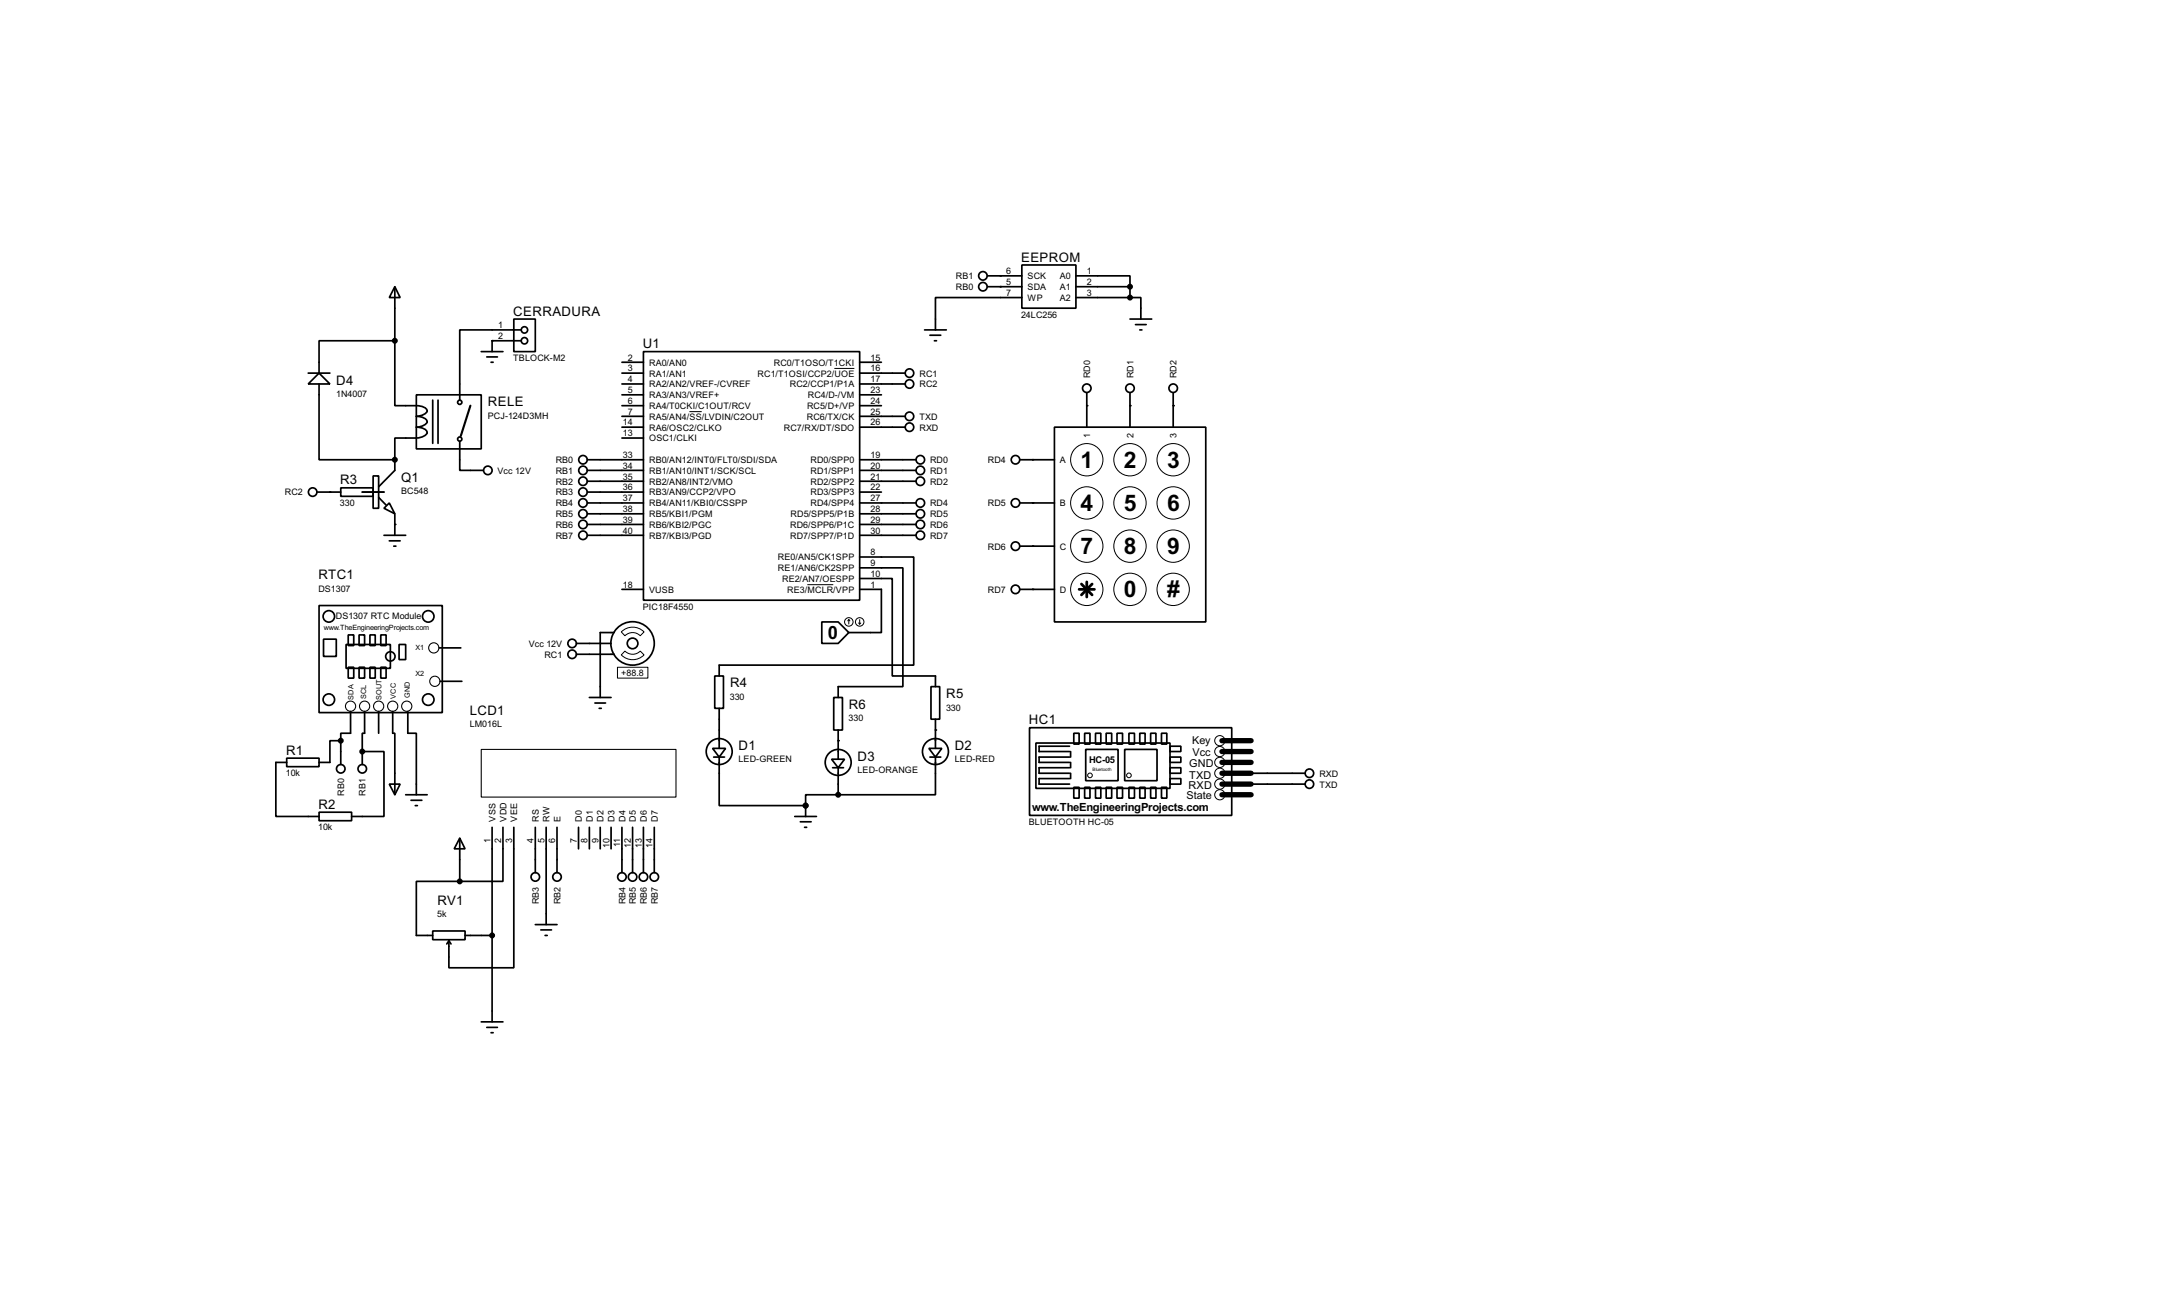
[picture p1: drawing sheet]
<svg xmlns="http://www.w3.org/2000/svg" width="510mm" height="307mm" viewBox="0 0 510 307" stroke-linecap="round" stroke-linejoin="round" font-family="sans-serif">
<g fill="none" stroke="#000" stroke-width=".4">
<path d="M92.8 67.4l1.2 2.5h-2.5zM92.8 67.4v12.7M120.7 75h5.1v7.6h-5.1zM122.5 77.5h-14.5v16.5M217.2 77.5h5.1M218.5 78.8h2.5M232 67.4h8.1M232 64.8h8.1M240.1 62.3h12.7v10.1h-12.7zM240.1 69.9h-20.3v7.6M252.8 64.8h12.7v2.6M252.8 69.9h12.7"/>
<path d="M252.8 67.4h12.7M265.5 69.9h2.5v5.1M265.5 67.4v2.5M265.5 75h5.1M266.8 76.3h2.5M267.8 77.5h.5M72.4 87.7h5.1M75 87.7l2.5 2.5h-5.1zM75 90.2v17.8h17.8M92.8 80.1v15.2h2.5a8.6 8.6 0 0 1 4.3 .3 .87 .87 0 0 1 .7 1.2 3.2 3.2 0 0 1-2.5 1 2.33 2.33 0 0 1 2.6 1.3 2.68 2.68 0 0 1-2.6 1.3 2.27 2.27 0 0 1 2.6 1.3 2.68 2.68 0 0 1-2.6 1.2h-5v5.1M92.8 80.1h-17.8v7.6M97.8 92.8h15.3v12.7h-15.3z"/>
<path d="M101.7 94v10.2M102.9 94v10.2M113.1 82.6h5.1M114.4 83.9h2.5M115.4 85.1h.5M122.5 80.1h-6.9v2.5M146.1 90.2h5.1M146.1 97.8h5.1M146.1 87.7h5.1M146.1 95.3h5.1M146.1 85.1h5.1M146.1 92.8h5.1"/>
<path d="M151.2 82.6h50.8v58.4h-50.8zM202 90.2h10.7M202 97.8h10.7M202 87.7h10.7M202 95.3h5.1M202 85.1h5.1M202 92.8h5.1M219.5 80.1h.5M255.3 92.3v8.1M265.5 92.3v8.1M275.6 92.3v8.1M74.5 115.6h5.6"/>
<path d="M80.1 114.6h7.6v2h-7.6zM85.1 115.6h5.1M87.7 111.8h1.3v7.6h-1.3zM89 116.9l1.7 1.8M90.2 119.4l1.3-1.2 1.3 2.5zM92.8 108v2.5l-3.8 3.9M108 103.7v6.8h5.6M138 115.6h13.2M138 108h13.2M138 110.5h13.2M138 113.1h13.2M138 118.2h13.2"/>
<path d="M146.1 100.4h5.1M146.1 102.9h5.1M202 115.6h5.1M202 108h13.2M202 110.5h13.2M202 113.1h13.2M202 118.2h13.2M202 100.4h10.7M239.6 108h8.1M239.6 118.2h8.1M247.7 100.4h35.6v45.7h-35.6zM90.2 125.8h5.1"/>
<path d="M91.5 127.1h2.5M92.5 128.3h.5M92.8 120.7v5.1M138 120.7h13.2M138 123.2h13.2M138 125.8h13.2M146.1 138.5h5.1M202 138.5h5.1v10.1h-7.7M202 130.9h12.7v25.4h-45.7v2.5M202 135.9h7.6v22.9h10.2v2.5M202 133.4h10.1v27.9h-15.2v2.6M202 120.7h13.2"/>
<path d="M202 123.2h13.2M202 125.8h13.2M239.6 128.3h8.1M239.6 138.5h8.1M75 142.3h28.9v25.1h-28.9zM76 150.2h3v4h-3zM81.3 151.4h10.4v5.6h-10.4zM81.8 156.8h1.3v2.5h-1.3zM81.8 149.2h1.3v2.5h-1.3zM84.4 156.8h1.3v2.5h-1.3zM84.4 149.2h1.3v2.5h-1.3zM86.9 156.8h1.3v2.5h-1.3z"/>
<path d="M86.9 149.2h1.3v2.5h-1.3zM89.5 156.8h1.2v2.5h-1.2zM89.5 149.2h1.2v2.5h-1.2zM93.8 151.4h1.5v3.6h-1.5zM103.2 152.2h5.1M135.4 151.2h8.2M135.4 153.7h8.9M144.3 148.6h-3.3v15.3M167.9 158.8h2.1v7.6h-2.1zM193.1 146.1h3.8l2.5 2.5-2.5 2.6h-3.8zM67.4 178.1h7.6v2h-7.6zM67.4 179.1h-2.6v12.7h10.2"/>
<path d="M80.1 174h-2.6v5.1h-2.5M80.1 174v5.6M82.4 167.2v5.1h-2.3v1.7M85.1 176.6h5.1v15.2h-7.6M85.1 176.6v3M85.7 167.2v5.1h-.6v4.3M89 167.2v5.1M92.3 167.2v5.1h.5v14.4M95.8 167.2v5.1h2v14.4M103.4 160.1h5.1M138.5 163.9h5.1M139.8 165.2h2.5"/>
<path d="M140.8 166.4h.5M167.4 175.8h3.1l-1.5 2.1zM167.7 177.9h2.5M169 177.9v11.4h20.3M169 166.4v9.4M195.4 178.4h3l-1.5 2zM195.9 163.9h2v7.6h-2zM196.9 171.5v6.9M218.2 175.8h3.1l-1.5 2.1zM218.5 177.9h2.5M218.7 161.3h2.1v7.7h-2.1zM219.8 177.9v8.8h-22.9"/>
<path d="M219.8 169v6.8M241.9 171h47.5v20.6h-47.5zM243.4 174.6h31.5v10.6h-31.5zM251.3 177.9h-7.2v1.2h7.2M251.3 175.3h-7.2v1.3h7.2M251.5 176.6v1.3M251.5 179.1v1.3M252.3 172.3h1.2v2.5h-1.2zM254.8 172.3h1.3v2.5h-1.3zM255.1 176.1h7.6v7.3h-7.6zM257.4 172.3h1.2v2.5h-1.2zM259.9 172.3h1.3v2.5h-1.3z"/>
<path d="M262.4 172.3h1.3v2.5h-1.3zM264.2 176.1h7.6v7.3h-7.6zM265.2 172.3h1.3v2.5h-1.3zM267.8 172.3h1.2v2.5h-1.2zM270.3 172.3h1.3v2.5h-1.3zM272.9 172.3h1.2v2.5h-1.2zM274.9 175.3h2.5v1.3h-2.5zM274.9 177.9h2.5v1.2h-2.5zM75 190.8h7.6v2h-7.6zM91.5 184.2h2.5l-1.2 2.5zM95.3 186.7h5.1M96.6 188h2.5"/>
<path d="M97.6 189.3h.5M108 196.9l1.3 2.5h-2.6zM108 196.9v10.2M115.6 194.4v45.7M118.2 194.4v12.7h-10.2M120.7 194.4v33h-15.2v-6.4M125.8 194.4v10.6M128.3 194.4v22.8M130.9 194.4v10.6M135.9 194.4v5M138.5 194.4v5M141 194.4v5"/>
<path d="M143.6 194.4v5M146.1 194.4v10.6M148.6 194.4v10.6M151.2 194.4v10.6M153.7 194.4v10.6M186.7 191.8h5.1M188 193.1h2.6M189 194.4h.5M189.3 189.3v2.5M195.6 180.4h2.6M196.9 186.7h-7.6v2.6M196.9 180.4v6.3"/>
<path d="M251.3 180.4h-7.2v1.3h7.2M251.3 182.9h-7.2v1.3h7.2M251.5 181.7v1.2M252.3 185h1.2v2.5h-1.2zM254.8 185h1.3v2.5h-1.3zM257.4 185h1.2v2.5h-1.2zM259.9 185h1.3v2.5h-1.3zM262.4 185h1.3v2.5h-1.3zM265.2 185h1.3v2.5h-1.3zM267.8 185h1.2v2.5h-1.2zM270.3 185h1.3v2.5h-1.3zM272.9 185h1.2v2.5h-1.2z"/>
<path d="M274.9 180.4h2.5v1.3h-2.5zM274.9 182.9h2.5v1.3h-2.5zM292.7 181.7h13.9M292.7 184.2h13.9M101.7 218.7h7.6v2.1h-7.6zM108 207.1h-10.2v12.7h3.9M109.3 219.8h6.3M125.8 217.2h5.1M127.1 218.5h2.5M128.1 219.8h.5M105.5 221l-.5 .8M105.5 221l.5 .8"/>
<path d="M113.1 240.1h5.1M114.4 241.4h2.5M115.4 242.6h.5"/>
<circle cx="123.2" cy="77.5" r=".75"/>
<circle cx="230.9" cy="67.4" r="1"/>
<circle cx="230.9" cy="64.8" r="1"/>
<circle cx="108" cy="94.5" r=".5"/>
<circle cx="123.2" cy="80.1" r=".75"/>
<circle cx="213.6" cy="90.2" r="1"/>
<circle cx="213.6" cy="87.7" r="1"/>
<circle cx="213.6" cy="97.8" r="1"/>
<circle cx="255.3" cy="91.2" r="1"/>
<circle cx="265.4" cy="91.2" r="1"/>
<circle cx="275.6" cy="91.2" r="1"/>
<circle cx="73.4" cy="115.6" r="1"/>
<circle cx="108" cy="103.2" r=".5"/>
<circle cx="114.6" cy="110.5" r="1"/>
<circle cx="136.9" cy="118.2" r="1"/>
<circle cx="136.9" cy="113.1" r="1"/>
<circle cx="136.9" cy="115.6" r="1"/>
<circle cx="136.9" cy="108" r="1"/>
<circle cx="136.9" cy="110.5" r="1"/>
<circle cx="213.6" cy="100.4" r="1"/>
<circle cx="216.2" cy="113.1" r="1"/>
<circle cx="216.2" cy="108" r="1"/>
<circle cx="216.2" cy="118.2" r="1"/>
<circle cx="216.2" cy="110.5" r="1"/>
<circle cx="238.5" cy="108" r="1"/>
<circle cx="238.5" cy="118.2" r="1"/>
<circle cx="136.9" cy="125.8" r="1"/>
<circle cx="136.9" cy="120.7" r="1"/>
<circle cx="136.9" cy="123.2" r="1"/>
<circle cx="216.2" cy="125.8" r="1"/>
<circle cx="216.2" cy="123.2" r="1"/>
<circle cx="216.2" cy="120.7" r="1"/>
<circle cx="238.5" cy="128.3" r="1"/>
<circle cx="238.5" cy="138.5" r="1"/>
<circle cx="77.2" cy="144.8" r="1.35"/>
<circle cx="91.7" cy="154.2" r="1.1"/>
<circle cx="100.6" cy="144.8" r="1.35"/>
<circle cx="134.4" cy="153.7" r="1"/>
<circle cx="134.4" cy="151.2" r="1"/>
<circle cx="148.6" cy="151.2" r="5.1"/>
<circle cx="148.6" cy="151.2" r="1.25"/>
<circle cx="77.2" cy="164.4" r="1.35"/>
<circle cx="100.6" cy="164.4" r="1.35"/>
<circle cx="168.9" cy="176.6" r="3.1"/>
<circle cx="196.9" cy="179.1" r="3.1"/>
<circle cx="219.7" cy="176.6" r="3.1"/>
<circle cx="80" cy="180.6" r="1"/>
<circle cx="85.1" cy="180.6" r="1"/>
<circle cx="307.6" cy="181.7" r="1"/>
<circle cx="307.6" cy="184.2" r="1"/>
<circle cx="125.7" cy="206" r="1"/>
<circle cx="130.8" cy="206" r="1"/>
<circle cx="146.1" cy="206" r="1"/>
<circle cx="148.6" cy="206" r="1"/>
<circle cx="151.1" cy="206" r="1"/>
<circle cx="153.7" cy="206" r="1"/>
</g>
<g fill="#000">
<circle cx="235" cy="64.8" r=".2"/>
<circle cx="235" cy="67.4" r=".2"/>
<circle cx="115.6" cy="80.1" r=".2"/>
<circle cx="255.3" cy="95.3" r=".2"/>
<circle cx="265.5" cy="95.3" r=".2"/>
<circle cx="275.6" cy="95.3" r=".2"/>
<circle cx="77.5" cy="115.6" r=".2"/>
<circle cx="92.8" cy="108" r=".2"/>
<circle cx="242.6" cy="118.2" r=".2"/>
<circle cx="242.6" cy="108" r=".2"/>
<circle cx="92.8" cy="123.2" r=".2"/>
<circle cx="242.6" cy="128.3" r=".2"/>
<circle cx="242.6" cy="138.5" r=".2"/>
<circle cx="85.1" cy="176.6" r=".2"/>
<circle cx="196.9" cy="174" r=".2"/>
<circle cx="219.8" cy="171.5" r=".2"/>
<circle cx="189.3" cy="189.3" r=".2"/>
</g>
<g fill="none" stroke="#000" stroke-width=".25">
<path d="M113.1 176.1h45.7v11.2h-45.7z"/>
<circle cx="101.9" cy="152.2" r="1.2"/>
<circle cx="82.3" cy="165.9" r="1.2"/>
<circle cx="85.6" cy="165.9" r="1.2"/>
<circle cx="88.9" cy="165.9" r="1.2"/>
<circle cx="92.2" cy="165.9" r="1.2"/>
<circle cx="95.5" cy="165.9" r="1.2"/>
<circle cx="102.1" cy="160.1" r="1.2"/>
</g>
<g fill="none" stroke="#000" stroke-width=".23">
<path d="M162 96.7h2.9M196 86.6h4.7M189.7 137.4h6.1M145.1 156.8h7.1v2.5h-7.1zM146 148.5a3.7 3.7 0 0 1 5.3 0l-.9 .9a2.53 2.53 0 0 0-3.6 0zM146.8 153a2.54 2.54 0 0 0 3.6 0l.9 .9a3.7 3.7 0 0 1-5.3 0zM199.4 145.6l-.2 .3M199.4 145.6l.3 .3M199.4 145.6v1M201.7 146.4l.3 .2M202 145.6v1M202.2 146.4l-.2 .2"/>
<circle cx="255.3" cy="108" r="3.8"/>
<circle cx="255.3" cy="118.2" r="3.8"/>
<circle cx="265.4" cy="118.2" r="3.8"/>
<circle cx="265.4" cy="108" r="3.8"/>
<circle cx="275.6" cy="118.2" r="3.8"/>
<circle cx="275.6" cy="108" r="3.8"/>
<circle cx="255.3" cy="128.3" r="3.8"/>
<circle cx="255.3" cy="138.5" r="3.8"/>
<circle cx="265.4" cy="138.5" r="3.8"/>
<circle cx="265.4" cy="128.3" r="3.8"/>
<circle cx="275.6" cy="128.3" r="3.8"/>
<circle cx="275.6" cy="138.5" r="3.8"/>
<circle cx="199.4" cy="146.1" r="1"/>
<circle cx="201.9" cy="146.1" r="1"/>
<circle cx="286.5" cy="174" r="1.2"/>
<circle cx="286.5" cy="179.1" r="1.2"/>
<circle cx="286.5" cy="176.6" r="1.2"/>
<circle cx="256" cy="182.2" r=".55"/>
<circle cx="265.2" cy="182.2" r=".55"/>
<circle cx="286.5" cy="186.7" r="1.2"/>
<circle cx="286.5" cy="181.7" r="1.2"/>
<circle cx="286.5" cy="184.2" r="1.2"/>
</g>
<g fill="#000" stroke="#000" stroke-width=".4">
<circle cx="265.4" cy="69.9" r=".5"/>
<circle cx="265.4" cy="67.4" r=".5"/>
<circle cx="92.7" cy="80.1" r=".5"/>
<circle cx="92.7" cy="108" r=".5"/>
<circle cx="80" cy="174" r=".5"/>
<circle cx="85.1" cy="176.6" r=".5"/>
<circle cx="189.2" cy="189.3" r=".5"/>
<circle cx="196.9" cy="186.7" r=".5"/>
<circle cx="108" cy="207.1" r=".5"/>
<circle cx="115.6" cy="219.8" r=".5"/>
</g>
<path d="M253.5 138.5h3.6M254.1 137.2l2.5 2.6M255.3 136.7v3.6M256.6 137.2l-2.5 2.6" fill="none" stroke="#000" stroke-width=".65"/>
<path d="M110.5 95.3l-2.2 7.1" fill="none" stroke="#000" stroke-width=".5"/>
<path d="M287.1 174h6.8M287.1 176.6h6.8M287.1 179.1h6.8M287.1 181.7h6.8M287.1 184.2h6.8M287.1 186.7h6.8" fill="none" stroke="#000" stroke-width="1.3"/>
<g font-size="6">
<text x="253.9" y="109.9">1</text>
<text x="264" y="109.9">2</text>
<text x="274.2" y="109.9">3</text>
<text x="253.9" y="120">4</text>
<text x="264" y="120">5</text>
<text x="274.2" y="120">6</text>
<text x="253.9" y="130.2">7</text>
<text x="264" y="130.2">8</text>
<text x="274.2" y="130.2">9</text>
<text x="264" y="140.4">0</text>
<text x="274.2" y="140.4">#</text>
</g>
<text font-size="4.8" x="194.5" y="150.2">0</text>
<g font-size="3.5">
<text x="239.9" y="61.4">EEPROM</text>
<text x="120.6" y="74.1">CERRADURA</text>
<text x="151" y="81.8">U1</text>
<text x="79" y="90.3">D4</text>
<text x="114.6" y="95.5">RELE</text>
<text x="79.9" y="113.8">R3</text>
<text x="94.3" y="113.2">Q1</text>
<text x="74.8" y="136.1">RTC1</text>
<text x="171.5" y="161.5">R4</text>
<text x="110.4" y="167.9">LCD1</text>
<text x="199.4" y="166.6">R6</text>
<text x="222.3" y="164">R5</text>
<text x="241.7" y="170.2">HC1</text>
<text x="67.2" y="177.3">R1</text>
<text x="173.5" y="176.2">D1</text>
<text x="201.5" y="178.8">D3</text>
<text x="224.3" y="176.2">D2</text>
<text x="74.8" y="190">R2</text>
<text x="102.8" y="212.6">RV1</text>
</g>
<text font-size="3" x="242.5" y="190.5">www.TheEngineeringProjects.com</text>
<g font-size="2.9">
<text x="280" y="174.8">Key</text>
<text x="280.1" y="177.6">Vcc</text>
<text x="279.2" y="185.5">RXD</text>
<text x="279.3" y="180.1">GND</text>
<text x="279.3" y="182.9">TXD</text>
<text x="278.7" y="187.7">State</text>
</g>
<text font-size="2.5" x="255.8" y="179.2">HC-05</text>
<g font-size="2.4">
<text x="224.5" y="65.6">RB1</text>
<text x="236.4" y="64.4">6</text>
<text x="241.4" y="65.6">SCK</text>
<text x="248.9" y="65.6">A0</text>
<text x="255.3" y="64.4">1</text>
<text x="224.5" y="68.1">RB0</text>
<text x="236.4" y="67">5</text>
<text x="236.4" y="69.5">7</text>
<text x="241.4" y="68.1">SDA</text>
<text x="241.4" y="70.7">WP</text>
<text x="248.9" y="68.1">A1</text>
<text x="248.9" y="70.7">A2</text>
<text x="255.3" y="67">2</text>
<text x="255.3" y="69.5">3</text>
<text x="117" y="77.1">1</text>
<text x="239.9" y="74.6">24LC256</text>
<text x="117" y="79.7">2</text>
<text x="120.5" y="84.8">TBLOCK-M2</text>
<text x="147.5" y="84.7">2</text>
<text x="147.5" y="87.3">3</text>
<text x="147.5" y="89.8">4</text>
<text x="152.5" y="85.9">RA0/AN0</text>
<text x="152.5" y="88.5">RA1/AN1</text>
<text x="178" y="88.5">RC1/T1OSI/CCP2/UOE</text>
<text x="181.8" y="85.9">RC0/T1OSO/T1CKI</text>
<text x="204.5" y="84.7">15</text>
<text x="204.5" y="87.3">16</text>
<text x="204.5" y="89.8">17</text>
<text x="216" y="88.5">RC1</text>
<text x="256.1" y="88.9" transform="rotate(-90 256.1 88.9)">RD0</text>
<text x="266.3" y="88.9" transform="rotate(-90 266.3 88.9)">RD1</text>
<text x="276.4" y="88.9" transform="rotate(-90 276.4 88.9)">RD2</text>
<text x="79" y="93.2">1N4007</text>
<text x="147.5" y="92.4">5</text>
<text x="147.5" y="94.9">6</text>
<text x="152.5" y="91">RA2/AN2/VREF-/CVREF</text>
<text x="152.5" y="93.6">RA3/AN3/VREF+</text>
<text x="185.5" y="91">RC2/CCP1/P1A</text>
<text x="189.8" y="93.6">RC4/D-/VM</text>
<text x="204.5" y="92.4">23</text>
<text x="204.5" y="94.9">24</text>
<text x="216" y="91">RC2</text>
<text x="114.6" y="98.4">PCJ-124D3MH</text>
<text x="146.3" y="100">14</text>
<text x="147.5" y="97.4">7</text>
<text x="152.5" y="96.1">RA4/T0CKI/C1OUT/RCV</text>
<text x="152.5" y="98.6">RA5/AN4/SS/LVDIN/C2OUT</text>
<text x="152.5" y="101.2">RA6/OSC2/CLKO</text>
<text x="184.1" y="101.2">RC7/RX/DT/SDO</text>
<text x="189.5" y="98.6">RC6/TX/CK</text>
<text x="189.6" y="96.1">RC5/D+/VP</text>
<text x="204.5" y="97.4">25</text>
<text x="204.5" y="100">26</text>
<text x="216" y="101.2">RXD</text>
<text x="216" y="98.6">TXD</text>
<text x="146.3" y="102.5">13</text>
<text x="146.3" y="107.6">33</text>
<text x="152.5" y="103.7">OSC1/CLKI</text>
<text x="204.5" y="107.6">19</text>
<text x="256.1" y="102.8" transform="rotate(-90 256.1 102.8)">1</text>
<text x="266.3" y="102.8" transform="rotate(-90 266.3 102.8)">2</text>
<text x="276.4" y="102.8" transform="rotate(-90 276.4 102.8)">3</text>
<text x="116.9" y="111.3">Vcc 12V</text>
<text x="130.5" y="108.8">RB0</text>
<text x="130.5" y="111.3">RB1</text>
<text x="130.5" y="113.9">RB2</text>
<text x="146.3" y="110.1">34</text>
<text x="146.3" y="112.7">35</text>
<text x="152.5" y="108.8">RB0/AN12/INT0/FLT0/SDI/SDA</text>
<text x="152.5" y="111.3">RB1/AN10/INT1/SCK/SCL</text>
<text x="152.5" y="113.9">RB2/AN8/INT2/VMO</text>
<text x="190.4" y="108.8">RD0/SPP0</text>
<text x="190.4" y="111.3">RD1/SPP1</text>
<text x="190.4" y="113.9">RD2/SPP2</text>
<text x="204.5" y="110.1">20</text>
<text x="204.5" y="112.7">21</text>
<text x="218.5" y="111.3">RD1</text>
<text x="218.5" y="113.9">RD2</text>
<text x="218.5" y="108.8">RD0</text>
<text x="232" y="108.8">RD4</text>
<text x="249" y="108.8">A</text>
<text x="66.9" y="116.4">RC2</text>
<text x="79.9" y="118.8">330</text>
<text x="94.2" y="116.2">BC548</text>
<text x="130.5" y="116.4">RB3</text>
<text x="130.5" y="119">RB4</text>
<text x="146.3" y="115.2">36</text>
<text x="146.3" y="117.8">37</text>
<text x="152.5" y="116.4">RB3/AN9/CCP2/VPO</text>
<text x="152.5" y="119">RB4/AN11/KBI0/CSSPP</text>
<text x="190.4" y="116.4">RD3/SPP3</text>
<text x="190.4" y="119">RD4/SPP4</text>
<text x="204.5" y="115.2">22</text>
<text x="204.5" y="117.8">27</text>
<text x="218.5" y="119">RD4</text>
<text x="232" y="119">RD5</text>
<text x="249" y="119">B</text>
<text x="130.5" y="121.5">RB5</text>
<text x="130.5" y="124">RB6</text>
<text x="146.3" y="120.3">38</text>
<text x="146.3" y="122.8">39</text>
<text x="146.3" y="125.4">40</text>
<text x="152.5" y="121.5">RB5/KBI1/PGM</text>
<text x="152.5" y="124">RB6/KBI2/PGC</text>
<text x="185.6" y="124">RD6/SPP6/P1C</text>
<text x="185.7" y="121.5">RD5/SPP5/P1B</text>
<text x="204.5" y="120.3">28</text>
<text x="204.5" y="122.8">29</text>
<text x="204.5" y="125.4">30</text>
<text x="218.5" y="121.5">RD5</text>
<text x="218.5" y="124">RD6</text>
<text x="130.5" y="126.6">RB7</text>
<text x="152.5" y="126.6">RB7/KBI3/PGD</text>
<text x="182.7" y="131.7">RE0/AN5/CK1SPP</text>
<text x="185.6" y="126.6">RD7/SPP7/P1D</text>
<text x="204.5" y="130.5">8</text>
<text x="218.5" y="126.6">RD7</text>
<text x="232" y="129.1">RD6</text>
<text x="249" y="129.1">C</text>
<text x="182.7" y="134.2">RE1/AN6/CK2SPP</text>
<text x="183.7" y="136.7">RE2/AN7/OESPP</text>
<text x="204.5" y="133">9</text>
<text x="204.5" y="135.5">10</text>
<text x="74.8" y="139">DS1307</text>
<text x="146.3" y="138.1">18</text>
<text x="151" y="143.2">PIC18F4550</text>
<text x="152.5" y="139.3">VUSB</text>
<text x="184.9" y="139.3">RE3/MCLR/VPP</text>
<text x="204.5" y="138.1">1</text>
<text x="232" y="139.3">RD7</text>
<text x="249" y="139.3">D</text>
<text x="78.9" y="145.4">DS1307 RTC Module</text>
<text x="124.2" y="152">Vcc 12V</text>
<text x="127.9" y="154.5">RC1</text>
<text x="146" y="158.8">+88.8</text>
<text x="171.5" y="164.4">330</text>
<text x="222.3" y="167">330</text>
<text x="110.3" y="170.8">LM016L</text>
<text x="199.4" y="169.5">330</text>
<text x="173.5" y="179.1">LED-GREEN</text>
<text x="224.3" y="179.1">LED-RED</text>
<text x="67.2" y="182.3">10k</text>
<text x="201.4" y="181.7">LED-ORANGE</text>
<text x="309.9" y="182.5">RXD</text>
<text x="309.9" y="185">TXD</text>
<text x="80.9" y="187" transform="rotate(-90 80.9 187)">RB0</text>
<text x="85.9" y="187" transform="rotate(-90 85.9 187)">RB1</text>
<text x="74.8" y="195">10k</text>
<text x="116.4" y="193" transform="rotate(-90 116.4 193)">VSS</text>
<text x="119" y="193" transform="rotate(-90 119 193)">VDD</text>
<text x="121.5" y="193" transform="rotate(-90 121.5 193)">VEE</text>
<text x="126.6" y="193" transform="rotate(-90 126.6 193)">RS</text>
<text x="129.1" y="193" transform="rotate(-90 129.1 193)">RW</text>
<text x="131.7" y="193" transform="rotate(-90 131.7 193)">E</text>
<text x="136.7" y="193" transform="rotate(-90 136.7 193)">D0</text>
<text x="139.3" y="193" transform="rotate(-90 139.3 193)">D1</text>
<text x="141.8" y="193" transform="rotate(-90 141.8 193)">D2</text>
<text x="144.4" y="193" transform="rotate(-90 144.4 193)">D3</text>
<text x="146.9" y="193" transform="rotate(-90 146.9 193)">D4</text>
<text x="149.4" y="193" transform="rotate(-90 149.4 193)">D5</text>
<text x="152" y="193" transform="rotate(-90 152 193)">D6</text>
<text x="154.5" y="193" transform="rotate(-90 154.5 193)">D7</text>
<text x="241.7" y="193.8">BLUETOOTH HC-05</text>
<text x="115.2" y="198.1" transform="rotate(-90 115.2 198.1)">1</text>
<text x="117.8" y="198.1" transform="rotate(-90 117.8 198.1)">2</text>
<text x="120.3" y="198.1" transform="rotate(-90 120.3 198.1)">3</text>
<text x="125.4" y="198.1" transform="rotate(-90 125.4 198.1)">4</text>
<text x="127.9" y="198.1" transform="rotate(-90 127.9 198.1)">5</text>
<text x="130.5" y="198.1" transform="rotate(-90 130.5 198.1)">6</text>
<text x="135.5" y="198.1" transform="rotate(-90 135.5 198.1)">7</text>
<text x="138.1" y="198.1" transform="rotate(-90 138.1 198.1)">8</text>
<text x="140.6" y="198.1" transform="rotate(-90 140.6 198.1)">9</text>
<text x="143.2" y="199.2" transform="rotate(-90 143.2 199.2)">10</text>
<text x="145.7" y="199.1" transform="rotate(-90 145.7 199.1)">11</text>
<text x="148.2" y="199.2" transform="rotate(-90 148.2 199.2)">12</text>
<text x="150.8" y="199.2" transform="rotate(-90 150.8 199.2)">13</text>
<text x="153.3" y="199.2" transform="rotate(-90 153.3 199.2)">14</text>
<text x="102.7" y="215.5">5k</text>
<text x="126.6" y="212.4" transform="rotate(-90 126.6 212.4)">RB3</text>
<text x="131.7" y="212.4" transform="rotate(-90 131.7 212.4)">RB2</text>
<text x="146.9" y="212.4" transform="rotate(-90 146.9 212.4)">RB4</text>
<text x="149.4" y="212.4" transform="rotate(-90 149.4 212.4)">RB5</text>
<text x="152" y="212.4" transform="rotate(-90 152 212.4)">RB6</text>
<text x="154.5" y="212.4" transform="rotate(-90 154.5 212.4)">RB7</text>
</g>
<g font-size="1.9">
<text x="76.1" y="148.1">www.TheEngineeringProjects.com</text>
<text x="97.6" y="152.6">X1</text>
<text x="97.6" y="158.7">X2</text>
<text x="83.1" y="164.4" transform="rotate(-90 83.1 164.4)">SDA</text>
<text x="86.1" y="164.3" transform="rotate(-90 86.1 164.3)">SCL</text>
<text x="89.7" y="164.5" transform="rotate(-90 89.7 164.5)">SOUT</text>
<text x="93" y="164.1" transform="rotate(-90 93 164.1)">VCC</text>
<text x="96.3" y="164" transform="rotate(-90 96.3 164)">GND</text>
</g>
<text font-size="1.2" x="256.7" y="181.1">Bluetooth</text>
</svg>
